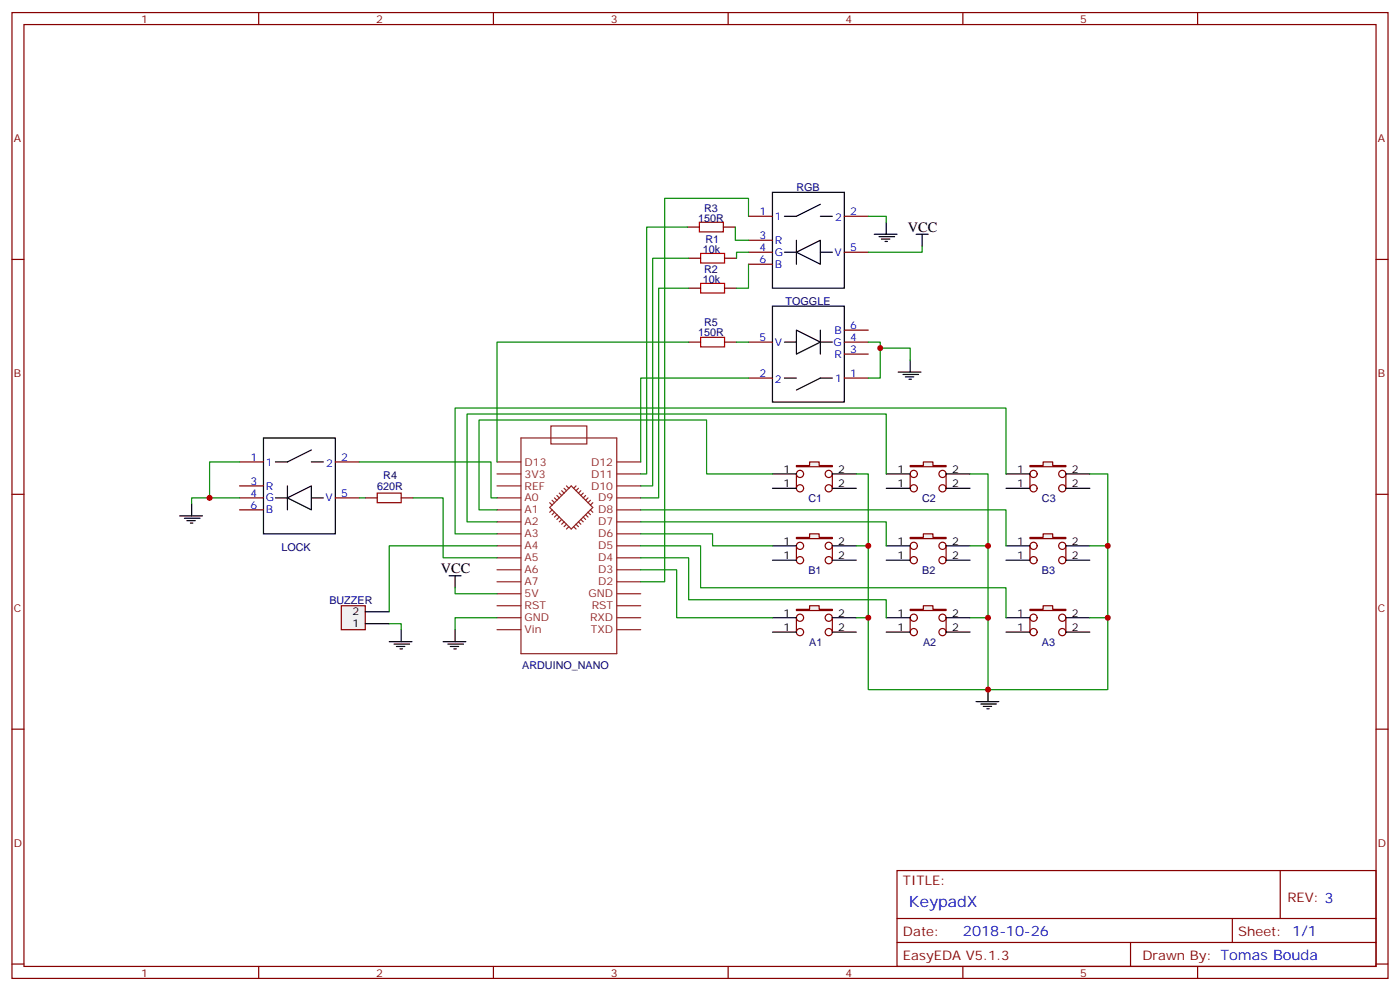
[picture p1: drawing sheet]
<svg xmlns="http://www.w3.org/2000/svg" width="412mm" height="292mm" viewBox="0 0 412 292" stroke-linecap="round" stroke-linejoin="round" font-family="sans-serif">
<g fill="none" stroke="#870000" stroke-width=".35">
<path d="M3.5 3.7h405.4v284.3h-405.4zM7.1 7.2h398.2v277.3h-398.2zM76.2 3.7v3.5M145.3 3.7v3.5M214.5 3.7v3.5M283.6 3.7v3.5M352.8 3.7v3.5M3.5 76.4h3.6M405.3 76.4h3.6M3.5 145.5h3.6M405.3 145.5h3.6M234.6 181.9v4.2"/>
<path d="M245.2 181.9v4.2M3.5 214.7h3.6M405.3 214.7h3.6M264.2 256.3h141.1v28.2h-141.1zM377.1 256.3v14.1M264.2 270.4h141.1M264.2 277.5h141.1M333 277.5v7M363 270.4v7.1M3.5 283.8h3.6M76.2 284.5v3.5M145.3 284.5v3.5"/>
<path d="M214.5 284.5v3.5M283.6 284.5v3.5M352.8 284.5v3.5M405.3 283.8h3.6"/>
</g>
<path d="M234.6 179.4h3.9v-1.1h2.8v1.1h3.9v.3h-10.6z" fill="#f0f0f0" stroke="#870000" stroke-width=".35"/>
<g fill="none" stroke="#870000" stroke-width=".35">
<path d="M268.1 181.9v4.2M278.7 181.9v4.2"/>
<circle cx="235.7" cy="181.9" r="1.06"/>
<circle cx="235.7" cy="186.1" r="1.06"/>
<circle cx="244.1" cy="181.9" r="1.06"/>
<circle cx="244.1" cy="186.1" r="1.06"/>
</g>
<path d="M227.5 181.9h7.1M227.5 186.1h7.1M245.2 181.9h7M245.2 186.1h7" fill="none" stroke="#000" stroke-width=".35"/>
<path d="M268.1 179.4h3.9v-1.1h2.8v1.1h3.9v.3h-10.6z" fill="#f0f0f0" stroke="#870000" stroke-width=".35"/>
<g fill="none" stroke="#870000" stroke-width=".35">
<path d="M303.4 181.9v4.2M314 181.9v4.2"/>
<circle cx="269.2" cy="186.1" r="1.06"/>
<circle cx="269.2" cy="181.9" r="1.06"/>
<circle cx="277.6" cy="186.1" r="1.06"/>
<circle cx="277.6" cy="181.9" r="1.06"/>
</g>
<path d="M261.1 181.9h7M261.1 186.1h7M278.7 181.9h7.1M278.7 186.1h7.1" fill="none" stroke="#000" stroke-width=".35"/>
<path d="M303.4 179.4h3.9v-1.1h2.8v1.1h3.9v.3h-10.6z" fill="#f0f0f0" stroke="#870000" stroke-width=".35"/>
<g fill="none" stroke="#870000" stroke-width=".35">
<path d="M234.6 160.7v4.2M245.2 160.7v4.2"/>
<circle cx="304.4" cy="181.9" r="1.06"/>
<circle cx="304.4" cy="186.1" r="1.06"/>
<circle cx="312.9" cy="181.9" r="1.06"/>
<circle cx="312.9" cy="186.1" r="1.06"/>
</g>
<path d="M296.3 181.9h7.1M296.3 186.1h7.1M314 181.9h7M314 186.1h7" fill="none" stroke="#000" stroke-width=".35"/>
<path d="M234.6 158.2h3.9v-1h2.8v1h3.9v.4h-10.6z" fill="#f0f0f0" stroke="#870000" stroke-width=".35"/>
<g fill="none" stroke="#870000" stroke-width=".35">
<path d="M268.1 160.7v4.2M278.7 160.7v4.2"/>
<circle cx="235.7" cy="164.9" r="1.06"/>
<circle cx="235.7" cy="160.7" r="1.06"/>
<circle cx="244.1" cy="160.7" r="1.06"/>
<circle cx="244.1" cy="164.9" r="1.06"/>
</g>
<path d="M227.5 160.7h7.1M227.5 164.9h7.1M245.2 160.7h7M245.2 164.9h7" fill="none" stroke="#000" stroke-width=".35"/>
<path d="M268.1 158.2h3.9v-1h2.8v1h3.9v.4h-10.6z" fill="#f0f0f0" stroke="#870000" stroke-width=".35"/>
<g fill="none" stroke="#870000" stroke-width=".35">
<path d="M303.4 160.7v4.2M314 160.7v4.2"/>
<circle cx="269.2" cy="164.9" r="1.06"/>
<circle cx="269.2" cy="160.7" r="1.06"/>
<circle cx="277.6" cy="160.7" r="1.06"/>
<circle cx="277.6" cy="164.9" r="1.06"/>
</g>
<path d="M261.1 160.7h7M261.1 164.9h7M278.7 160.7h7.1M278.7 164.9h7.1" fill="none" stroke="#000" stroke-width=".35"/>
<path d="M303.4 158.2h3.9v-1h2.8v1h3.9v.4h-10.6z" fill="#f0f0f0" stroke="#870000" stroke-width=".35"/>
<g fill="none" stroke="#870000" stroke-width=".35">
<path d="M234.6 139.5v4.3M245.2 139.5v4.3"/>
<circle cx="304.4" cy="160.7" r="1.06"/>
<circle cx="304.4" cy="164.9" r="1.06"/>
<circle cx="312.9" cy="164.9" r="1.06"/>
<circle cx="312.9" cy="160.7" r="1.06"/>
</g>
<path d="M296.3 160.7h7.1M296.3 164.9h7.1M314 160.7h7M314 164.9h7" fill="none" stroke="#000" stroke-width=".35"/>
<path d="M234.6 137.1h3.9v-1.1h2.8v1.1h3.9v.3h-10.6z" fill="#f0f0f0" stroke="#870000" stroke-width=".35"/>
<g fill="none" stroke="#870000" stroke-width=".35">
<path d="M268.1 139.5v4.3M278.7 139.5v4.3"/>
<circle cx="235.7" cy="139.5" r="1.06"/>
<circle cx="244.1" cy="139.5" r="1.06"/>
<circle cx="235.7" cy="143.8" r="1.06"/>
<circle cx="244.1" cy="143.8" r="1.06"/>
</g>
<path d="M227.5 139.5h7.1M245.2 139.5h7M227.5 143.8h7.1M245.2 143.8h7" fill="none" stroke="#000" stroke-width=".35"/>
<path d="M268.1 137.1h3.9v-1.1h2.8v1.1h3.9v.3h-10.6z" fill="#f0f0f0" stroke="#870000" stroke-width=".35"/>
<g fill="none" stroke="#870000" stroke-width=".35">
<path d="M303.4 139.5v4.3M314 139.5v4.3"/>
<circle cx="269.2" cy="139.5" r="1.06"/>
<circle cx="277.6" cy="139.5" r="1.06"/>
<circle cx="269.2" cy="143.8" r="1.06"/>
<circle cx="277.6" cy="143.8" r="1.06"/>
</g>
<path d="M261.1 139.5h7M278.7 139.5h7.1M261.1 143.8h7M278.7 143.8h7.1" fill="none" stroke="#000" stroke-width=".35"/>
<path d="M303.4 137.1h3.9v-1.1h2.8v1.1h3.9v.3h-10.6z" fill="#f0f0f0" stroke="#870000" stroke-width=".35"/>
<g fill="none" stroke="#870000" stroke-width=".35">
<circle cx="304.4" cy="139.5" r="1.06"/>
<circle cx="312.9" cy="139.5" r="1.06"/>
<circle cx="304.4" cy="143.8" r="1.06"/>
<circle cx="312.9" cy="143.8" r="1.06"/>
</g>
<path d="M296.3 139.5h7.1M314 139.5h7M296.3 143.8h7.1M314 143.8h7" fill="none" stroke="#000" stroke-width=".35"/>
<path d="M100.5 178.3h7.1v7.1h-7.1z" fill="#f0f0f0" stroke="#870000" stroke-width=".35"/>
<g fill="none" stroke="#000" stroke-width=".35">
<path d="M227.5 56.6h21.2v28.2h-21.2zM231.1 74.3h3.5M234.6 74.3l7.1-3.6v7.1zM234.6 70.7v7.1M241.7 60.1l-7.1 3.6h-3.5M241.7 63.7h3.5M241.7 74.3h3.5M257.5 69h6.7M258.9 69.7h4.6M259.6 70.4h2.5M260.7 71.1h.7M261.1 65.4v3.6"/>
<path d="M269.9 69h3.5M271.6 69v3.5M227.5 90.1h21.2v28.3h-21.2zM234.6 97.2l7.1 3.5-7.1 3.5zM241.7 97.2v7M231.1 111.3h3.5M231.1 100.7h3.5M241.7 100.7h3.5M245.2 111.3h-3.5l-7.1 3.5M264.6 109.5h6.7M266 110.2h4.6M266.7 110.9h2.5"/>
<path d="M267.8 111.7h.7M268.1 106v3.5M77.6 128.9h21.2v28.3h-21.2zM91.7 132.5l-7 3.5h-3.6M91.7 136h3.5M52.9 151.9h6.7M54.3 152.6h4.6M55 153.3h2.5M56.1 154h.7M56.4 148.3v3.6M81.1 146.6h3.6M84.7 146.6l7-3.5v7z"/>
<path d="M84.7 143.1v7M91.7 146.6h3.5M132.3 169.5h3.5M134.1 169.5v3.5M107.6 183.6h7.1M107.6 180.1h7.1M114.7 188.9h6.7M116.1 189.6h4.5M116.8 190.3h2.4M117.8 191h.7M118.2 185.4v3.5M130.5 188.9h6.7"/>
<path d="M131.9 189.6h4.6M132.6 190.3h2.5M133.7 191h.7M134.1 185.4v3.5M287.5 206.6h6.7M288.9 207.3h4.6M289.6 208h2.5M290.7 208.7h.7M291 203v3.6"/>
</g>
<g fill="none" stroke="#8c2424" stroke-width=".35">
<path d="M146.4 139.5h7.1M146.4 136h7.1M153.5 128.9h28.2v63.5h-28.2zM162.3 125.4h10.6v5.3h-10.6zM181.7 139.5h7M181.7 136h7M146.4 143.1h7.1M146.4 146.6h7.1M146.4 150.1h7.1M146.4 153.6h7.1M146.4 157.2h7.1M161.9 149.4l6.4-6.3 6.3 6.3-6.3 6.4z"/>
<path d="M161.9 148l.7 .7M162.6 147.3l.7 .7M162.6 150.1l-.7 .7M163.3 146.6l.7 .7M163.3 150.8l-.7 .7M164 145.9l.7 .7M164 151.5l-.7 .7M164.7 145.2l.8 .7M164.7 152.2l-.7 .7M165.5 144.5l.7 .7M165.5 152.9l-.8 .7M166.2 143.8l.7 .7"/>
<path d="M166.2 153.6l-.7 .7M166.9 143.1l.7 .7M166.9 154.3l-.7 .7M167.6 155l-.7 .8M169 155l.7 .8M169.7 154.3l.7 .7M169.7 143.1l-.7 .7M170.4 153.6l.7 .7M170.4 143.8l-.7 .7M171.1 152.9l.7 .7M171.1 144.5l-.7 .7M171.8 152.2l.7 .7"/>
<path d="M171.8 145.2l-.7 .7M172.5 151.5l.7 .7M172.5 145.9l-.7 .7M173.2 150.8l.7 .7M173.2 146.6l-.7 .7M173.9 150.1l.7 .7M173.9 147.3l-.7 .7M174.6 148l-.7 .7M181.7 143.1h7M181.7 146.6h7M181.7 150.1h7M181.7 153.6h7"/>
<path d="M181.7 157.2h7M146.4 160.7h7.1M146.4 164.2h7.1M146.4 167.7h7.1M146.4 171.3h7.1M146.4 174.8h7.1M146.4 178.3h7.1M181.7 160.7h7M181.7 164.2h7M181.7 167.7h7M181.7 171.3h7M181.7 174.8h7"/>
<path d="M181.7 178.3h7M146.4 181.9h7.1M146.4 185.4h7.1M181.7 181.9h7M181.7 185.4h7"/>
</g>
<path d="M206 65.4h7.1v2.9h-7.1zM206.4 74.6h7v2.8h-7zM206.4 83.4h7v2.9h-7zM206.4 99.3h7v2.8h-7zM111.1 145.2h7.1v2.8h-7.1z" fill="none" stroke="#a10000" stroke-width=".35"/>
<g fill="none" stroke="#870000" stroke-width=".35">
<path d="M202.5 66.9h3.5M202.8 76h3.6M213.1 66.9h3.5M213.4 76h3.6M220.5 63.7h7M220.5 70.7h7M220.5 74.3h7M220.5 77.8h7M248.7 63.7h7.1M248.7 74.3h7.1M202.8 84.8h3.6M213.4 84.8h3.6"/>
<path d="M248.7 97.2h7.1M202.8 100.7h3.6M213.4 100.7h3.6M220.5 111.3h7M220.5 100.7h7M248.7 111.3h7.1M248.7 104.2h7.1M248.7 100.7h7.1M70.6 136h7M98.8 136h7M70.6 143.1h7M70.6 146.6h7"/>
<path d="M70.6 150.1h7M98.8 146.6h7M107.6 146.6h3.5M118.2 146.6h3.5"/>
</g>
<g fill="none" stroke="#008700" stroke-width=".35">
<path d="M202.5 66.9h-12v72.6h-1.8M202.8 76h-10.5v67.1h-3.6M216.6 66.9v3.8h3.9M220.5 77.8v7h-3.5M220.5 74.3h-3.5v1.7M220.5 63.7v-5.3h-24.7v112.9h-7.1M255.8 63.7h5.3v1.7M271.6 72.5v1.8h-15.8M202.8 84.8h-8.8v61.8h-5.3M202.8 100.7h-56.4v35.3M217 100.7h3.5M220.5 111.3h-31.8v24.7"/>
<path d="M255.8 100.7h3.5v1.8h8.8v3.5M259.3 102.5v8.8h-3.5M70.6 136h-8.9v10.6h8.9M105.8 136h38.8v10.6h1.8M227.5 139.5h-19.4v-15.9h-67v26.5h5.3M252.2 139.5h3.6v42.4h-3.6M261.1 139.5v-17.6h-123.5v31.7h8.8M285.8 139.5h5.2v42.4M296.3 139.5v-19.4h-162.2v37.1h12.3M321 139.5h5.3v42.4M61.7 146.6h-5.3v1.7M105.8 146.6h1.8"/>
<path d="M121.7 146.6h8.8v17.6h15.9M188.7 157.2h21.2v3.5h17.6M188.7 153.6h72.4v7.1M188.7 150.1h107.6v10.6M134.1 173v1.8h12.3M146.4 160.7h-31.7v19.4M188.7 167.7h10.6v14.2h28.2M188.7 164.2h14.1v12.4h58.3v5.3M188.7 160.7h17.7v12.3h89.9v8.9M252.2 160.7h3.6M285.8 160.7h5.2M321 160.7h5.3"/>
<path d="M114.7 183.6h3.5v1.8M146.4 181.9h-12.3v3.5M255.8 181.9v21.1h35.2v-21.1h-5.2M321 181.9h5.3v21.1h-35.3"/>
</g>
<g fill="#c00">
<circle cx="259.3" cy="102.5" r=".88"/>
<circle cx="61.7" cy="146.6" r=".88"/>
<circle cx="255.8" cy="160.7" r=".88"/>
<circle cx="291" cy="181.9" r=".88"/>
<circle cx="291" cy="160.7" r=".88"/>
<circle cx="291" cy="203" r=".88"/>
<circle cx="326.3" cy="181.9" r=".88"/>
<circle cx="326.3" cy="160.7" r=".88"/>
<circle cx="255.8" cy="181.9" r=".88"/>
</g>
<text font-size="4.6" fill="#00f" x="267.8" y="266.9">KeypadX</text>
<g font-size="4.2">
<text x="267.4" y="68.3">VCC</text>
<text x="129.8" y="168.8">VCC</text>
</g>
<text font-size="4.2" fill="#00f" x="283.6" y="275.7">2018-10-26</text>
<g font-size="3.9" fill="#800">
<text x="266" y="260.5">TITLE:</text>
<text x="379.2" y="265.5">REV: 3</text>
<text x="266" y="275.7">Date:</text>
<text x="364.8" y="275.7">Sheet: 1/1</text>
<text x="266" y="282.8">EasyEDA V5.1.3</text>
<text x="336.5" y="282.8">Drawn By: Tomas Bouda</text>
</g>
<g font-size="3.2" fill="#800">
<text x="41.6" y="6.7">1</text>
<text x="110.8" y="6.7">2</text>
<text x="179.9" y="6.7">3</text>
<text x="249.1" y="6.7">4</text>
<text x="318.2" y="6.7">5</text>
<text x="4.1" y="41.8">A</text>
<text x="405.9" y="41.8">A</text>
<text x="4.1" y="110.9">B</text>
<text x="405.9" y="110.9">B</text>
<text x="4.1" y="180.1">C</text>
<text x="405.9" y="180.1">C</text>
<text x="4.1" y="249.2">D</text>
<text x="405.9" y="249.2">D</text>
<text x="41.6" y="287.5">1</text>
<text x="110.8" y="287.5">2</text>
<text x="179.9" y="287.5">3</text>
<text x="249.1" y="287.5">4</text>
<text x="318.2" y="287.5">5</text>
</g>
<g font-size="3.2" fill="#000080">
<text x="234.6" y="56.1">RGB</text>
<text x="205.7" y="65.2">150R</text>
<text x="207.4" y="62.4">R3</text>
<text x="207.8" y="71.6">R1</text>
<text x="207.1" y="74.4">10k</text>
<text x="207.1" y="83.2">10k</text>
<text x="207.4" y="80.4">R2</text>
<text x="231.4" y="89.8">TOGGLE</text>
<text x="207.4" y="96">R5</text>
<text x="205.7" y="98.8">150R</text>
<text x="112.9" y="141.1">R4</text>
<text x="111.1" y="144.3">620R</text>
<text x="238.1" y="147.8">C1</text>
<text x="271.6" y="147.8">C2</text>
<text x="306.9" y="147.8">C3</text>
<text x="82.9" y="162.3">LOCK</text>
<text x="238.1" y="169">B1</text>
<text x="271.6" y="169">B2</text>
<text x="306.9" y="169">B3</text>
<text x="97" y="177.8">BUZZER</text>
<text x="238.4" y="190.2">A1</text>
<text x="271.9" y="190.2">A2</text>
<text x="306.9" y="190.2">A3</text>
<text x="153.8" y="197">ARDUINO_NANO</text>
</g>
<g font-size="3.2" fill="#00f">
<text x="223.8" y="63.3">1</text>
<text x="228.2" y="64.7">1</text>
<text x="246" y="65.1">2</text>
<text x="250.5" y="63.3">2</text>
<text x="223.8" y="70.4">3</text>
<text x="228.2" y="71.8">R</text>
<text x="223.8" y="73.9">4</text>
<text x="223.8" y="77.4">6</text>
<text x="228.2" y="75.3">G</text>
<text x="245.8" y="75.3">V</text>
<text x="250.5" y="73.9">5</text>
<text x="228.2" y="78.8">B</text>
<text x="223.8" y="100.4">5</text>
<text x="228.2" y="101.8">V</text>
<text x="245.5" y="101.8">G</text>
<text x="245.8" y="98.2">B</text>
<text x="250.5" y="100.4">4</text>
<text x="250.5" y="96.8">6</text>
<text x="245.8" y="105.3">R</text>
<text x="250.5" y="103.9">3</text>
<text x="223.8" y="110.9">2</text>
<text x="228.2" y="112.7">2</text>
<text x="246" y="112.4">1</text>
<text x="250.5" y="110.9">1</text>
<text x="73.8" y="135.6">1</text>
<text x="78.3" y="137.1">1</text>
<text x="96.1" y="137.4">2</text>
<text x="100.5" y="135.6">2</text>
<text x="73.8" y="142.7">3</text>
<text x="73.8" y="146.2">4</text>
<text x="73.8" y="149.8">6</text>
<text x="78.3" y="144.1">R</text>
<text x="78.3" y="147.6">G</text>
<text x="95.9" y="147.6">V</text>
<text x="100.5" y="146.2">5</text>
<text x="78.3" y="151.2">B</text>
</g>
<g font-size="3.2" fill="#8d2323">
<text x="154.5" y="137.1">D13</text>
<text x="174.1" y="137.1">D12</text>
<text x="154.5" y="140.6">3V3</text>
<text x="174.1" y="140.6">D11</text>
<text x="154.5" y="147.6">A0</text>
<text x="154.5" y="144.1">REF</text>
<text x="174.1" y="144.1">D10</text>
<text x="176.2" y="147.6">D9</text>
<text x="154.5" y="154.7">A2</text>
<text x="154.5" y="151.2">A1</text>
<text x="176.2" y="151.2">D8</text>
<text x="176.2" y="154.7">D7</text>
<text x="154.5" y="161.7">A4</text>
<text x="154.5" y="158.2">A3</text>
<text x="176.2" y="158.2">D6</text>
<text x="176.2" y="161.7">D5</text>
<text x="154.5" y="165.3">A5</text>
<text x="176.2" y="165.3">D4</text>
<text x="154.5" y="172.3">A7</text>
<text x="154.5" y="168.8">A6</text>
<text x="176.2" y="168.8">D3</text>
<text x="176.2" y="172.3">D2</text>
<text x="154.5" y="179.4">RST</text>
<text x="154.5" y="175.9">5V</text>
<text x="173.3" y="175.9">GND</text>
<text x="174.3" y="179.4">RST</text>
<text x="154.5" y="182.9">GND</text>
<text x="173.8" y="182.9">RXD</text>
<text x="154.5" y="186.4">Vin</text>
<text x="174" y="186.4">TXD</text>
</g>
<g font-size="3.2">
<text x="230.8" y="139.2">1</text>
<text x="230.8" y="143.4">1</text>
<text x="246.9" y="139.2">2</text>
<text x="246.9" y="143.4">2</text>
<text x="264.3" y="139.2">1</text>
<text x="264.3" y="143.4">1</text>
<text x="280.5" y="139.2">2</text>
<text x="280.5" y="143.4">2</text>
<text x="299.6" y="139.2">1</text>
<text x="299.6" y="143.4">1</text>
<text x="315.7" y="139.2">2</text>
<text x="315.7" y="143.4">2</text>
<text x="230.8" y="160.3">1</text>
<text x="246.9" y="160.3">2</text>
<text x="264.3" y="160.3">1</text>
<text x="280.5" y="160.3">2</text>
<text x="299.6" y="160.3">1</text>
<text x="315.7" y="160.3">2</text>
<text x="230.8" y="164.6">1</text>
<text x="246.9" y="164.6">2</text>
<text x="264.3" y="164.6">1</text>
<text x="280.5" y="164.6">2</text>
<text x="299.6" y="164.6">1</text>
<text x="315.7" y="164.6">2</text>
<text x="103.8" y="184.7">1</text>
<text x="103.8" y="181.2">2</text>
<text x="230.8" y="181.5">1</text>
<text x="230.8" y="185.7">1</text>
<text x="246.9" y="181.5">2</text>
<text x="246.9" y="185.7">2</text>
<text x="264.3" y="181.5">1</text>
<text x="264.3" y="185.7">1</text>
<text x="280.5" y="181.5">2</text>
<text x="280.5" y="185.7">2</text>
<text x="299.6" y="181.5">1</text>
<text x="299.6" y="185.7">1</text>
<text x="315.7" y="181.5">2</text>
<text x="315.7" y="185.7">2</text>
</g>
</svg>
